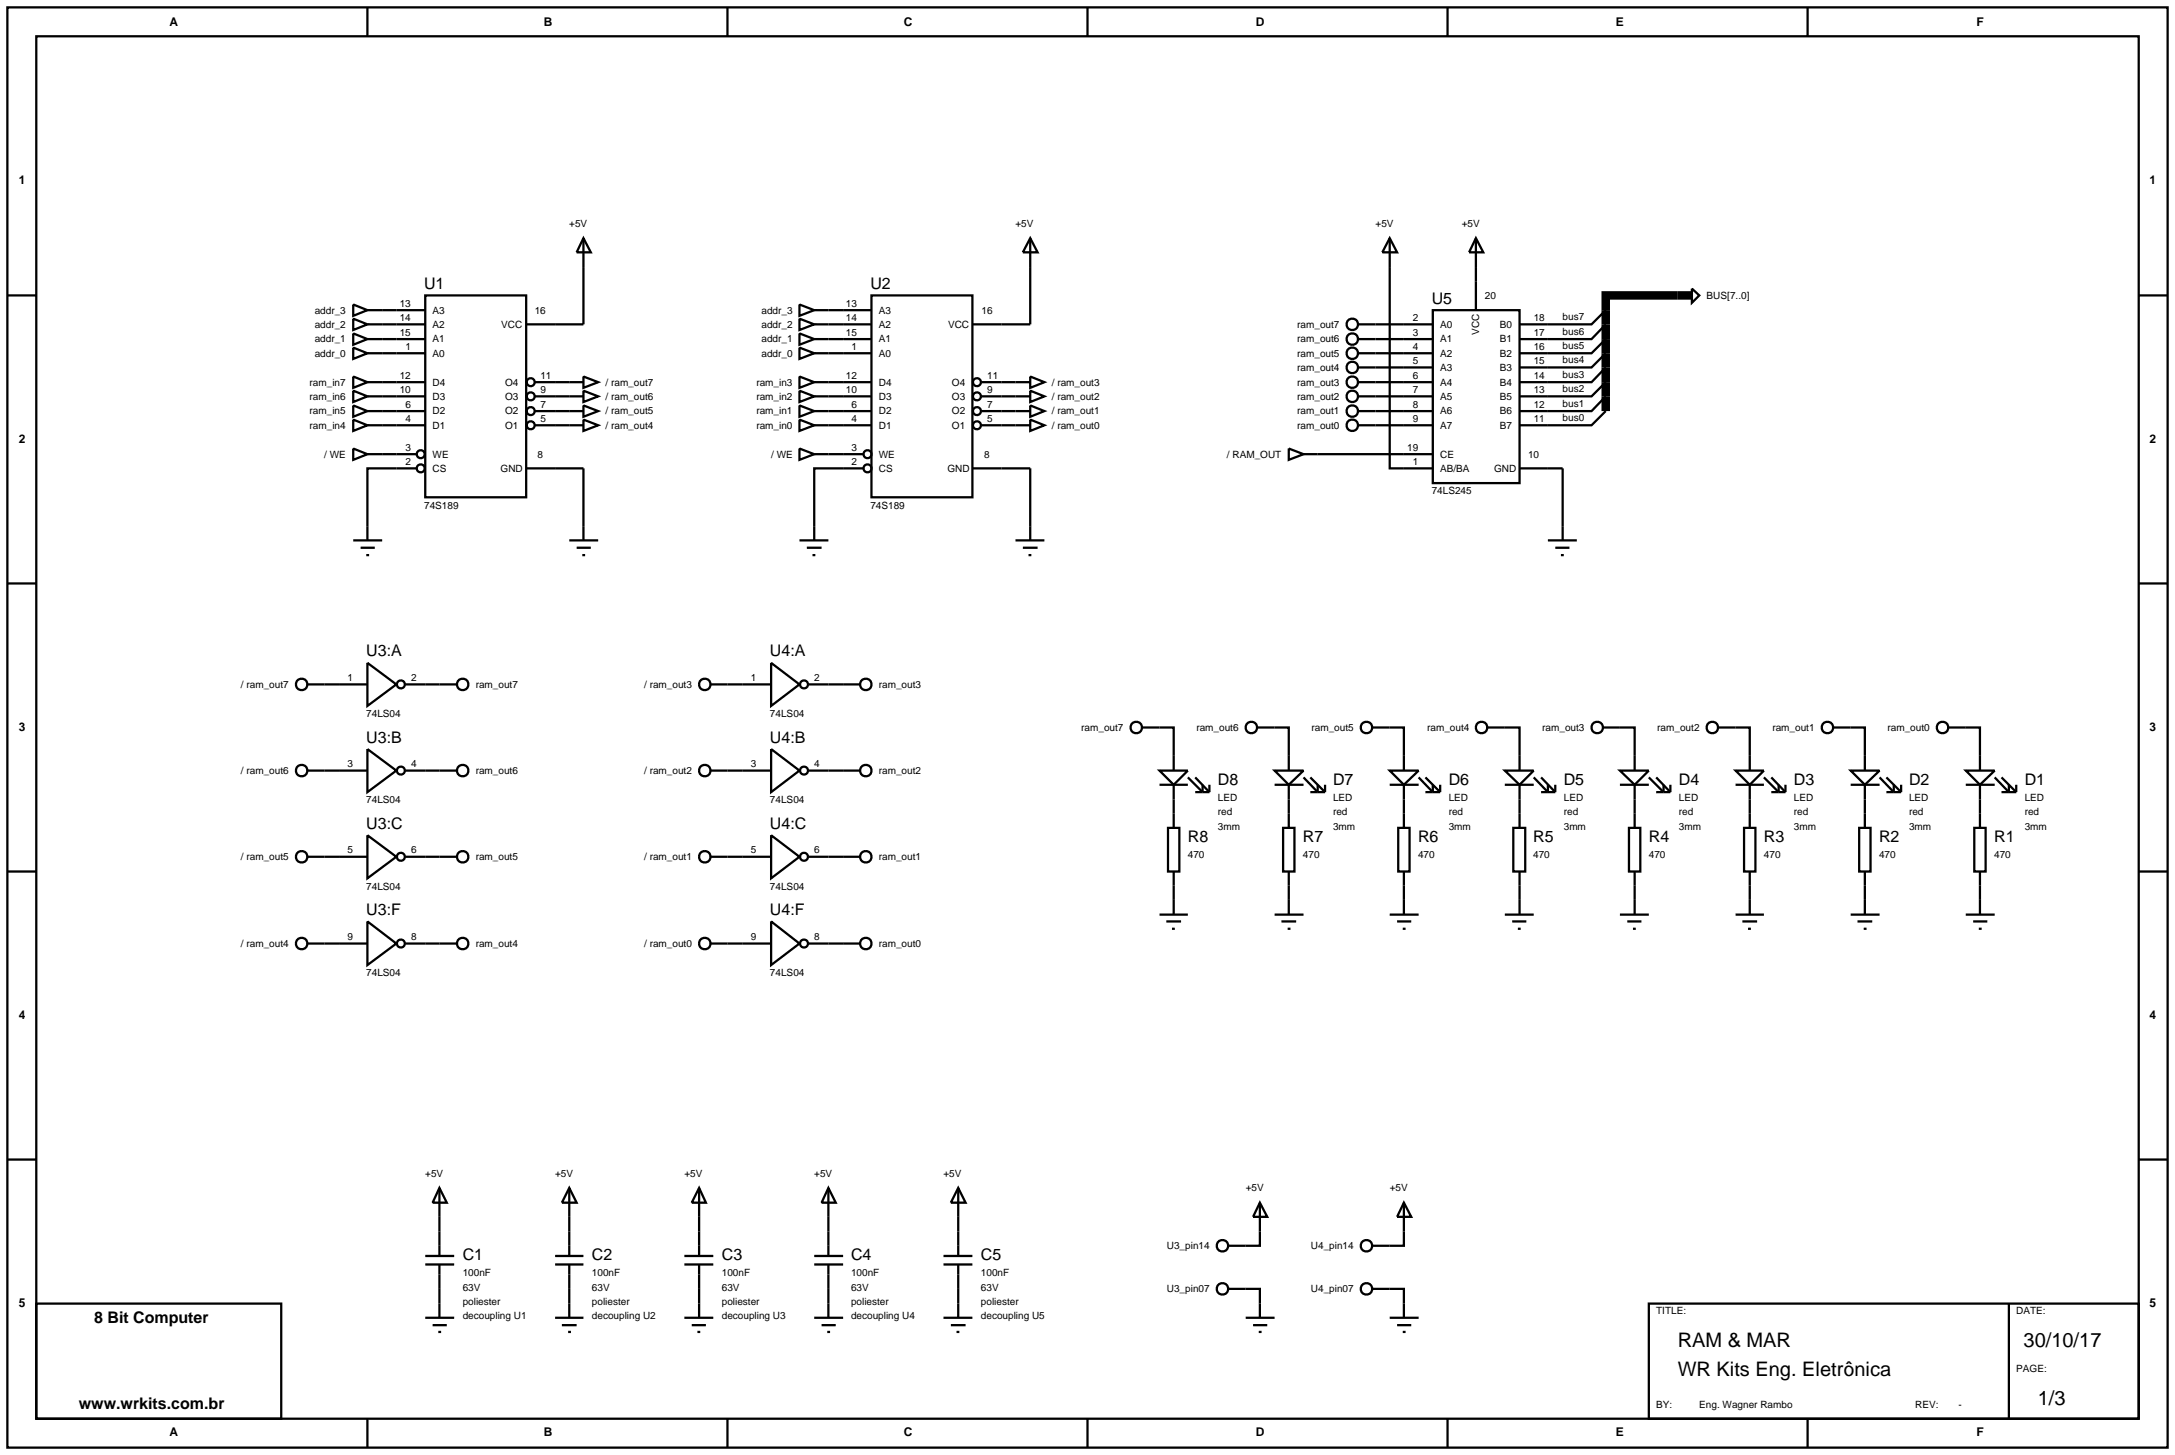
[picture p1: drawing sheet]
<svg xmlns="http://www.w3.org/2000/svg" width="384mm" height="257mm" viewBox="0 0 384 257" stroke-linecap="round" stroke-linejoin="round" font-family="sans-serif">
<g fill="none" stroke="#000" stroke-width=".4">
<path d="M1.3 1.3h381v254h-381zM6.4 6.4h370.8v243.8h-370.8zM64.8 1.3v5.1M128.3 1.3v5.1M191.8 1.3v5.1M255.3 1.3v5.1M318.8 1.3v5.1M1.3 52.1h5.1M62.3 53.7l2.5 1-2.5 1zM62.3 56.2l2.5 1-2.5 1zM62.3 58.8l2.5 1-2.5 1zM64.8 54.7h10.2"/>
<path d="M64.8 57.2h10.2M64.8 59.8h10.2M75 52.1h17.8v35.6h-17.8zM102.9 42l1.3 2.5h-2.5zM102.9 42v15.2h-10.1M141 53.7l2.6 1-2.6 1zM141 56.2l2.6 1-2.6 1zM141 58.8l2.6 1-2.6 1zM143.6 54.7h10.1M143.6 57.2h10.1M143.6 59.8h10.1M153.7 52.1h17.8v35.6h-17.8z"/>
<path d="M181.7 42l1.3 2.5h-2.6zM181.7 42v15.2h-10.2M239.5 57.2h13.2M239.5 59.8h13.2M245.1 42v40.6h7.6M245.1 42l1.3 2.5h-2.6zM252.7 54.7h15.3v30.5h-15.3zM260.3 42l1.3 2.5h-2.5zM260.3 42v12.7M283.2 59.8l-2.5 2.5h-12.7M283.2 57.2l-2.5 2.6h-12.7M283.2 54.7l-2.5 2.5h-12.7"/>
<path d="M298.4 50.9l1.3 1.2-1.3 1.3zM377.2 52.1h5.1M62.3 61.3l2.5 1-2.5 1zM62.3 66.4l2.5 1-2.5 1zM62.3 68.9l2.5 1-2.5 1zM62.3 71.5l2.5 1-2.5 1zM62.3 74l2.5 1-2.5 1zM62.3 79.1l2.5 1-2.5 1zM64.8 67.4h10.2M64.8 69.9h10.2M64.8 72.5h10.2M64.8 75h10.2"/>
<path d="M64.8 62.3h10.2M94.3 67.4h8.6M94.3 69.9h8.6M94.3 72.5h8.6M94.3 75h8.6M102.9 66.4l2.6 1-2.6 1zM102.9 68.9l2.6 1-2.6 1zM102.9 71.5l2.6 1-2.6 1zM102.9 74l2.6 1-2.6 1zM141 61.3l2.6 1-2.6 1zM141 66.4l2.6 1-2.6 1zM141 68.9l2.6 1-2.6 1z"/>
<path d="M141 71.5l2.6 1-2.6 1zM141 74l2.6 1-2.6 1zM141 79.1l2.6 1-2.6 1zM143.6 67.4h10.1M143.6 69.9h10.1M143.6 72.5h10.1M143.6 75h10.1M143.6 62.3h10.1M173.1 67.4h8.6M173.1 69.9h8.6M173.1 72.5h8.6M173.1 75h8.6"/>
<path d="M181.7 66.4l2.5 1-2.5 1zM181.7 68.9l2.5 1-2.5 1zM181.7 71.5l2.5 1-2.5 1zM181.7 74l2.5 1-2.5 1zM227.3 79.1l2.6 1-2.6 1zM239.5 67.4h13.2M239.5 69.9h13.2M239.5 72.5h13.2M239.5 75h13.2M239.5 62.3h13.2M239.5 64.8h13.2M283.2 72.5l-2.5 2.5h-12.7"/>
<path d="M283.2 69.9l-2.5 2.6h-12.7M283.2 67.4l-2.5 2.5h-12.7M283.2 64.8l-2.5 2.6h-12.7M283.2 62.3l-2.5 2.5h-12.7M62.3 95.3h5.1M63.6 96.6h2.5M64.6 97.9h.5M64.8 80.1h8.7M73.5 82.6h-8.7v12.7M92.8 82.6h10.1v12.7M100.4 95.3h5.1M101.7 96.6h2.5"/>
<path d="M102.7 97.9h.5M141 95.3h5.1M142.3 96.6h2.6M143.3 97.9h.5M143.6 80.1h8.6M152.2 82.6h-8.6v12.7M171.5 82.6h10.2v12.7M179.1 95.3h5.1M180.4 96.6h2.6M181.4 97.9h.5M229.9 80.1h22.8M268 82.6h7.6v12.7"/>
<path d="M273 95.3h5.1M274.3 96.6h2.5M275.3 97.9h.5M1.3 102.9h5.1M64.8 116.9l5.1 3.8-5.1 3.8zM136 116.9l5 3.8-5 3.8zM377.2 102.9h5.1M54.2 120.7h10.6M54.2 135.9h10.6M64.8 132.1l5.1 3.8-5.1 3.8zM71.5 120.7h9.1M71.5 135.9h9.1"/>
<path d="M125.3 120.7h10.7M125.3 135.9h10.7M136 132.1l5 3.8-5 3.8zM142.6 120.7h9.1M142.6 135.9h9.1M201.4 128.3h5.6v7.6M204.5 135.9h5l-2.5 2.5zM204.5 138.4h5M207 138.4v7.6M209.5 137.1l2.6 2.6v-1.3M210.8 139.7h2.5M210.8 137.1l2.5 2.6"/>
<path d="M213.3 138.4v1.3M221.7 128.3h5.6v7.6M224.8 135.9h5.1l-2.6 2.5zM224.8 138.4h5.1M227.3 138.4v7.6M229.9 137.1l2.5 2.6v-1.3M231.1 139.7h2.6M231.1 137.1l2.6 2.6M233.7 138.4v1.3M242 128.3h5.6v7.6M245.1 135.9h5.1l-2.6 2.5zM245.1 138.4h5.1"/>
<path d="M247.6 138.4v7.6M250.2 137.1l2.5 2.6v-1.3M251.4 139.7h2.6M251.4 137.1l2.6 2.6M254 138.4v1.3M262.4 128.3h5.6v7.6M265.4 135.9h5.1l-2.5 2.5zM265.4 138.4h5.1M268 138.4v7.6M270.5 137.1l2.5 2.6v-1.3M271.8 139.7h2.5M271.8 137.1l2.5 2.6"/>
<path d="M274.3 138.4v1.3M282.7 128.3h5.6v7.6M285.7 135.9h5.1l-2.5 2.5zM285.7 138.4h5.1M288.3 138.4v7.6M290.8 137.1l2.6 2.6v-1.3M292.1 139.7h2.5M292.1 137.1l2.5 2.6M294.6 138.4v1.3M303 128.3h5.6v7.6M306.1 135.9h5l-2.5 2.5zM306.1 138.4h5"/>
<path d="M308.6 138.4v7.6M311.1 137.1l2.6 2.6v-1.3M312.4 139.7h2.5M312.4 137.1l2.5 2.6M314.9 138.4v1.3M323.3 128.3h5.6v7.6M326.4 135.9h5.1l-2.6 2.5zM326.4 138.4h5.1M328.9 138.4v7.6M331.5 137.1l2.5 2.6v-1.3M332.7 139.7h2.6M332.7 137.1l2.6 2.6"/>
<path d="M335.3 138.4v1.3M343.6 128.3h5.6v7.6M346.7 135.9h5.1l-2.6 2.5zM346.7 138.4h5.1M349.2 138.4v7.6M351.8 137.1l2.5 2.6v-1.3M353 137.1l2.6 2.6M353 139.7h2.6M355.6 138.4v1.3M1.3 153.7h5.1M54.2 151.1h10.6M64.8 147.3l5.1 3.8-5.1 3.8z"/>
<path d="M71.5 151.1h9.1M125.3 151.1h10.7M136 147.3l5 3.8-5 3.8zM142.6 151.1h9.1M206 146h2v7.7h-2zM207 153.7v7.6M226.3 146h2v7.7h-2zM227.3 153.7v7.6M246.6 146h2v7.7h-2zM247.6 153.7v7.6M266.9 146h2.1v7.7h-2.1zM268 153.7v7.6"/>
<path d="M287.3 146h2v7.7h-2zM288.3 153.7v7.6M307.6 146h2v7.7h-2zM308.6 153.7v7.6M327.9 146h2v7.7h-2zM328.9 153.7v7.6M348.2 146h2v7.7h-2zM349.2 153.7v7.6M377.2 153.7h5.1M54.2 166.4h10.6M64.8 162.5l5.1 3.9-5.1 3.8zM71.5 166.4h9.1"/>
<path d="M125.3 166.4h10.7M136 162.5l5 3.9-5 3.8zM142.6 166.4h9.1M204.5 161.3h5M205.7 162.5h2.6M206.7 163.8h.5M224.8 161.3h5.1M226 162.5h2.6M227.1 163.8h.5M245.1 161.3h5.1M246.4 162.5h2.5M247.4 163.8h.5"/>
<path d="M265.4 161.3h5.1M266.7 162.5h2.5M267.7 163.8h.5M285.7 161.3h5.1M287 162.5h2.5M288 163.8h.5M306.1 161.3h5M307.3 162.5h2.6M308.3 163.8h.5M326.4 161.3h5.1M327.6 162.5h2.6M328.7 163.8h.5"/>
<path d="M346.7 161.3h5.1M348 162.5h2.5M349 163.8h.5M1.3 204.5h5.1M77.5 209.5l1.3 2.6h-2.5zM77.5 209.5v12M100.4 209.5l1.3 2.6h-2.6zM100.4 209.5v12M123.3 209.5l1.2 2.6h-2.5zM123.3 209.5v12M146.1 209.5l1.3 2.6h-2.5zM146.1 209.5v12"/>
<path d="M169 209.5l1.3 2.6h-2.6zM169 209.5v12M222.2 212.1v7.6h-5.6M222.2 212.1l1.3 2.5h-2.5zM247.6 212.1v7.6h-5.6M247.6 212.1l1.3 2.5h-2.5zM377.2 204.5h5.1M6.4 229.9h43.2v20.3h-43.2zM75 223h5.1M75 221.5h5.1M75 232.4h5.1M76.3 233.7h2.5"/>
<path d="M77.3 234.9h.5M77.5 223v9.4M97.9 223h5M97.9 221.5h5M97.9 232.4h5M99.1 233.7h2.6M100.2 234.9h.5M100.4 223v9.4M120.7 223h5.1M120.7 221.5h5.1M120.7 232.4h5.1M122 233.7h2.5"/>
<path d="M123 234.9h.5M123.3 223v9.4M143.6 223h5.1M143.6 221.5h5.1M143.6 232.4h5.1M144.9 233.7h2.5M145.9 234.9h.5M146.1 223v9.4M166.4 223h5.1M166.4 221.5h5.1M166.4 232.4h5.1M167.7 233.7h2.6"/>
<path d="M168.7 234.9h.5M169 223v9.4M216.6 227.3h5.6v5.1M219.7 232.4h5.1M221 233.7h2.5M222 234.9h.5M242 227.3h5.6v5.1M245.1 232.4h5.1M246.4 233.7h2.5M247.4 234.9h.5M290.8 229.9h86.4v20.3h-86.4zM354.3 229.9v20.3"/>
<path d="M64.8 250.2v5.1M128.3 250.2v5.1M191.8 250.2v5.1M255.3 250.2v5.1M318.8 250.2v5.1"/>
<circle cx="238.5" cy="59.8" r="1.01"/>
<circle cx="238.5" cy="57.2" r="1.01"/>
<circle cx="93.6" cy="75" r=".7"/>
<circle cx="93.6" cy="69.9" r=".7"/>
<circle cx="93.6" cy="72.5" r=".7"/>
<circle cx="93.6" cy="67.4" r=".7"/>
<circle cx="172.3" cy="67.4" r=".7"/>
<circle cx="172.3" cy="75" r=".7"/>
<circle cx="172.3" cy="69.9" r=".7"/>
<circle cx="172.3" cy="72.5" r=".7"/>
<circle cx="238.5" cy="67.4" r="1.01"/>
<circle cx="238.5" cy="64.8" r="1.01"/>
<circle cx="238.5" cy="72.5" r="1.01"/>
<circle cx="238.5" cy="75" r="1.01"/>
<circle cx="238.5" cy="62.3" r="1.01"/>
<circle cx="238.5" cy="69.9" r="1.01"/>
<circle cx="74.2" cy="80.1" r=".7"/>
<circle cx="74.2" cy="82.6" r=".7"/>
<circle cx="153" cy="80.1" r=".7"/>
<circle cx="153" cy="82.6" r=".7"/>
<circle cx="53.2" cy="135.9" r="1.01"/>
<circle cx="53.2" cy="120.7" r="1.01"/>
<circle cx="70.7" cy="135.9" r=".7"/>
<circle cx="70.7" cy="120.7" r=".7"/>
<circle cx="81.6" cy="120.7" r="1.01"/>
<circle cx="81.6" cy="135.9" r="1.01"/>
<circle cx="124.3" cy="135.9" r="1.01"/>
<circle cx="124.3" cy="120.7" r="1.01"/>
<circle cx="141.8" cy="135.9" r=".7"/>
<circle cx="141.8" cy="120.7" r=".7"/>
<circle cx="152.7" cy="120.7" r="1.01"/>
<circle cx="152.7" cy="135.9" r="1.01"/>
<circle cx="200.4" cy="128.3" r="1.01"/>
<circle cx="220.7" cy="128.3" r="1.01"/>
<circle cx="241" cy="128.3" r="1.01"/>
<circle cx="261.3" cy="128.3" r="1.01"/>
<circle cx="281.7" cy="128.3" r="1.01"/>
<circle cx="302" cy="128.3" r="1.01"/>
<circle cx="322.3" cy="128.3" r="1.01"/>
<circle cx="342.6" cy="128.3" r="1.01"/>
<circle cx="53.2" cy="151.1" r="1.01"/>
<circle cx="70.7" cy="151.1" r=".7"/>
<circle cx="81.6" cy="151.1" r="1.01"/>
<circle cx="124.3" cy="151.1" r="1.01"/>
<circle cx="141.8" cy="151.1" r=".7"/>
<circle cx="152.7" cy="151.1" r="1.01"/>
<circle cx="53.2" cy="166.4" r="1.01"/>
<circle cx="70.7" cy="166.4" r=".7"/>
<circle cx="81.6" cy="166.4" r="1.01"/>
<circle cx="124.3" cy="166.4" r="1.01"/>
<circle cx="141.8" cy="166.4" r=".7"/>
<circle cx="152.7" cy="166.4" r="1.01"/>
<circle cx="215.6" cy="219.7" r="1.01"/>
<circle cx="241" cy="219.7" r="1.01"/>
<circle cx="215.6" cy="227.3" r="1.01"/>
<circle cx="241" cy="227.3" r="1.01"/>
</g>
<path d="M298.4 52.1h-15.2v20.4" fill="none" stroke="#000" stroke-width="1.5" stroke-linecap="butt"/>
<g font-size="3.5">
<text x="295.9" y="237.6">RAM &amp; MAR</text>
<text x="356.9" y="237.6">30/10/17</text>
<text x="295.9" y="242.7">WR Kits Eng. Eletrônica</text>
<text x="359.4" y="247.8">1/3</text>
</g>
<g font-size="2.8">
<text x="74.8" y="51">U1</text>
<text x="153.5" y="51">U2</text>
<text x="252.5" y="53.6">U5</text>
<text x="64.6" y="115.8">U3:A</text>
<text x="135.8" y="115.8">U4:A</text>
<text x="64.6" y="131">U3:B</text>
<text x="135.8" y="131">U4:B</text>
<text x="214.8" y="138.5">D8</text>
<text x="235.1" y="138.5">D7</text>
<text x="255.5" y="138.5">D6</text>
<text x="275.8" y="138.5">D5</text>
<text x="296.1" y="138.5">D4</text>
<text x="316.4" y="138.5">D3</text>
<text x="336.7" y="138.5">D2</text>
<text x="357.1" y="138.5">D1</text>
<text x="64.6" y="146.2">U3:C</text>
<text x="135.8" y="146.2">U4:C</text>
<text x="209.5" y="148.6">R8</text>
<text x="229.8" y="148.6">R7</text>
<text x="250.1" y="148.6">R6</text>
<text x="270.4" y="148.6">R5</text>
<text x="290.8" y="148.6">R4</text>
<text x="311.1" y="148.6">R3</text>
<text x="331.4" y="148.6">R2</text>
<text x="351.7" y="148.6">R1</text>
<text x="64.6" y="161.4">U3:F</text>
<text x="135.8" y="161.4">U4:F</text>
<text x="81.6" y="222.3">C1</text>
<text x="104.4" y="222.3">C2</text>
<text x="127.3" y="222.3">C3</text>
<text x="150.1" y="222.3">C4</text>
<text x="173" y="222.3">C5</text>
<text x="16.6" y="233.3">8 Bit Computer</text>
<text x="13.9" y="248.5">www.wrkits.com.br</text>
</g>
<g font-size="2.1">
<text x="29.9" y="4.5">A</text>
<text x="95.9" y="4.5">B</text>
<text x="159.4" y="4.5">C</text>
<text x="221.5" y="4.5">D</text>
<text x="285" y="4.5">E</text>
<text x="348.6" y="4.5">F</text>
<text x="3.3" y="32.4">1</text>
<text x="379.1" y="32.4">1</text>
<text x="3.3" y="78.1">2</text>
<text x="379.1" y="78.1">2</text>
<text x="3.3" y="128.9">3</text>
<text x="379.1" y="128.9">3</text>
<text x="3.3" y="179.7">4</text>
<text x="379.1" y="179.7">4</text>
<text x="3.3" y="230.5">5</text>
<text x="379.1" y="230.5">5</text>
<text x="29.9" y="253.3">A</text>
<text x="95.9" y="253.3">B</text>
<text x="159.4" y="253.3">C</text>
<text x="221.5" y="253.3">D</text>
<text x="285" y="253.3">E</text>
<text x="348.6" y="253.3">F</text>
</g>
<g font-size="1.8">
<text x="100.4" y="40">+5V</text>
<text x="179.1" y="40">+5V</text>
<text x="242.6" y="40">+5V</text>
<text x="257.8" y="40">+5V</text>
<text x="261.9" y="52.7">20</text>
<text x="301" y="52.7">BUS[7..0]</text>
<text x="55.5" y="55.3">addr_3</text>
<text x="55.5" y="57.8">addr_2</text>
<text x="70.5" y="59.2">15</text>
<text x="70.5" y="56.6">14</text>
<text x="70.5" y="54.1">13</text>
<text x="76.3" y="57.8">A2</text>
<text x="76.3" y="55.3">A3</text>
<text x="88.4" y="57.8">VCC</text>
<text x="94.3" y="55.3">16</text>
<text x="134.3" y="55.3">addr_3</text>
<text x="134.3" y="57.8">addr_2</text>
<text x="149.2" y="59.2">15</text>
<text x="149.2" y="56.6">14</text>
<text x="149.2" y="54.1">13</text>
<text x="155" y="57.8">A2</text>
<text x="155" y="55.3">A3</text>
<text x="167.2" y="57.8">VCC</text>
<text x="173.1" y="55.3">16</text>
<text x="228.8" y="57.8">ram_out7</text>
<text x="249.2" y="56.6">2</text>
<text x="249.2" y="59.2">3</text>
<text x="254" y="57.8">A0</text>
<text x="260.9" y="59" transform="rotate(-90 260.9 59)">VCC</text>
<text x="264.5" y="57.8">B0</text>
<text x="270.5" y="56.6">18</text>
<text x="270.5" y="59.2">17</text>
<text x="275.6" y="59">bus6</text>
<text x="275.6" y="56.4">bus7</text>
<text x="55.5" y="60.4">addr_1</text>
<text x="55.5" y="62.9">addr_0</text>
<text x="71.5" y="61.7">1</text>
<text x="76.3" y="62.9">A0</text>
<text x="76.3" y="60.4">A1</text>
<text x="134.3" y="60.4">addr_1</text>
<text x="134.3" y="62.9">addr_0</text>
<text x="150.2" y="61.7">1</text>
<text x="155" y="62.9">A0</text>
<text x="155" y="60.4">A1</text>
<text x="228.8" y="65.4">ram_out4</text>
<text x="228.8" y="62.9">ram_out5</text>
<text x="228.8" y="60.4">ram_out6</text>
<text x="249.2" y="61.7">4</text>
<text x="249.2" y="64.2">5</text>
<text x="254" y="60.4">A1</text>
<text x="254" y="62.9">A2</text>
<text x="254" y="65.4">A3</text>
<text x="264.5" y="60.4">B1</text>
<text x="264.5" y="62.9">B2</text>
<text x="264.5" y="65.4">B3</text>
<text x="270.5" y="61.7">16</text>
<text x="270.5" y="64.2">15</text>
<text x="275.6" y="64">bus4</text>
<text x="275.6" y="61.5">bus5</text>
<text x="54.6" y="68">ram_in7</text>
<text x="54.6" y="70.5">ram_in6</text>
<text x="70.5" y="66.8">12</text>
<text x="70.5" y="69.3">10</text>
<text x="71.5" y="71.9">6</text>
<text x="76.3" y="68">D4</text>
<text x="76.3" y="70.5">D3</text>
<text x="89.1" y="68">O4</text>
<text x="89.1" y="70.5">O3</text>
<text x="95.3" y="66.8">11</text>
<text x="95.3" y="69.3">9</text>
<text x="95.3" y="71.9">7</text>
<text x="106.8" y="68">/ ram_out7</text>
<text x="106.8" y="70.5">/ ram_out6</text>
<text x="133.4" y="68">ram_in3</text>
<text x="133.4" y="70.5">ram_in2</text>
<text x="149.2" y="66.8">12</text>
<text x="149.2" y="69.3">10</text>
<text x="150.2" y="71.9">6</text>
<text x="155" y="68">D4</text>
<text x="155" y="70.5">D3</text>
<text x="167.9" y="68">O4</text>
<text x="167.9" y="70.5">O3</text>
<text x="174.1" y="66.8">11</text>
<text x="174.1" y="69.3">9</text>
<text x="174.1" y="71.9">7</text>
<text x="185.5" y="68">/ ram_out3</text>
<text x="185.5" y="70.5">/ ram_out2</text>
<text x="228.8" y="70.5">ram_out2</text>
<text x="228.8" y="68">ram_out3</text>
<text x="249.2" y="66.8">6</text>
<text x="249.2" y="69.3">7</text>
<text x="249.2" y="71.9">8</text>
<text x="254" y="68">A4</text>
<text x="254" y="70.5">A5</text>
<text x="264.5" y="68">B4</text>
<text x="264.5" y="70.5">B5</text>
<text x="270.5" y="66.8">14</text>
<text x="270.5" y="69.3">13</text>
<text x="270.5" y="71.9">12</text>
<text x="275.6" y="71.7">bus1</text>
<text x="275.6" y="69.1">bus2</text>
<text x="275.6" y="66.6">bus3</text>
<text x="54.6" y="73.1">ram_in5</text>
<text x="54.6" y="75.6">ram_in4</text>
<text x="71.5" y="74.4">4</text>
<text x="76.3" y="73.1">D2</text>
<text x="76.3" y="75.6">D1</text>
<text x="89.1" y="73.1">O2</text>
<text x="89.1" y="75.6">O1</text>
<text x="95.3" y="74.4">5</text>
<text x="106.8" y="73.1">/ ram_out5</text>
<text x="106.8" y="75.6">/ ram_out4</text>
<text x="133.4" y="73.1">ram_in1</text>
<text x="133.4" y="75.6">ram_in0</text>
<text x="150.2" y="74.4">4</text>
<text x="155" y="73.1">D2</text>
<text x="155" y="75.6">D1</text>
<text x="167.9" y="73.1">O2</text>
<text x="167.9" y="75.6">O1</text>
<text x="174.1" y="74.4">5</text>
<text x="185.5" y="73.1">/ ram_out1</text>
<text x="185.5" y="75.6">/ ram_out0</text>
<text x="228.8" y="75.6">ram_out0</text>
<text x="228.8" y="73.1">ram_out1</text>
<text x="249.2" y="74.4">9</text>
<text x="254" y="73.1">A6</text>
<text x="254" y="75.6">A7</text>
<text x="264.5" y="73.1">B6</text>
<text x="264.5" y="75.6">B7</text>
<text x="270.5" y="74.4">11</text>
<text x="275.6" y="74.2">bus0</text>
<text x="57.2" y="80.7">/ WE</text>
<text x="71.5" y="79.5">3</text>
<text x="71.5" y="82">2</text>
<text x="76.3" y="80.7">WE</text>
<text x="76.3" y="83.2">CS</text>
<text x="88.3" y="83.2">GND</text>
<text x="94.8" y="80.7">8</text>
<text x="136" y="80.7">/ WE</text>
<text x="150.2" y="79.5">3</text>
<text x="150.2" y="82">2</text>
<text x="155" y="80.7">WE</text>
<text x="155" y="83.2">CS</text>
<text x="167.1" y="83.2">GND</text>
<text x="173.6" y="80.7">8</text>
<text x="216.4" y="80.7">/ RAM_OUT</text>
<text x="248.2" y="79.5">19</text>
<text x="249.2" y="82">1</text>
<text x="254" y="80.7">CE</text>
<text x="254" y="83.2">AB/BA</text>
<text x="263.5" y="83.2">GND</text>
<text x="269.5" y="80.7">10</text>
<text x="74.8" y="89.7">74S189</text>
<text x="153.5" y="89.7">74S189</text>
<text x="252.5" y="87.2">74LS245</text>
<text x="42.5" y="121.3">/ ram_out7</text>
<text x="61.3" y="120.1">1</text>
<text x="72.5" y="120.1">2</text>
<text x="83.9" y="121.3">ram_out7</text>
<text x="113.6" y="121.3">/ ram_out3</text>
<text x="132.4" y="120.1">1</text>
<text x="143.6" y="120.1">2</text>
<text x="155" y="121.3">ram_out3</text>
<text x="64.6" y="126.5">74LS04</text>
<text x="135.8" y="126.5">74LS04</text>
<text x="190.7" y="128.9">ram_out7</text>
<text x="211" y="128.9">ram_out6</text>
<text x="231.3" y="128.9">ram_out5</text>
<text x="251.7" y="128.9">ram_out4</text>
<text x="272" y="128.9">ram_out3</text>
<text x="292.3" y="128.9">ram_out2</text>
<text x="312.6" y="128.9">ram_out1</text>
<text x="332.9" y="128.9">ram_out0</text>
<text x="42.5" y="136.5">/ ram_out6</text>
<text x="61.3" y="135.3">3</text>
<text x="72.5" y="135.3">4</text>
<text x="83.9" y="136.5">ram_out6</text>
<text x="113.6" y="136.5">/ ram_out2</text>
<text x="132.4" y="135.3">3</text>
<text x="143.6" y="135.3">4</text>
<text x="155" y="136.5">ram_out2</text>
<text x="64.6" y="141.7">74LS04</text>
<text x="135.8" y="141.7">74LS04</text>
<text x="214.8" y="141.3">LED</text>
<text x="214.8" y="143.8">red</text>
<text x="235.1" y="141.3">LED</text>
<text x="235.1" y="143.8">red</text>
<text x="255.5" y="141.3">LED</text>
<text x="255.5" y="143.8">red</text>
<text x="275.8" y="141.3">LED</text>
<text x="275.8" y="143.8">red</text>
<text x="296.1" y="141.3">LED</text>
<text x="296.1" y="143.8">red</text>
<text x="316.4" y="141.3">LED</text>
<text x="316.4" y="143.8">red</text>
<text x="336.7" y="141.3">LED</text>
<text x="336.7" y="143.8">red</text>
<text x="357.1" y="141.3">LED</text>
<text x="357.1" y="143.8">red</text>
<text x="214.8" y="146.4">3mm</text>
<text x="235.1" y="146.4">3mm</text>
<text x="255.5" y="146.4">3mm</text>
<text x="275.8" y="146.4">3mm</text>
<text x="296.1" y="146.4">3mm</text>
<text x="316.4" y="146.4">3mm</text>
<text x="336.7" y="146.4">3mm</text>
<text x="357.1" y="146.4">3mm</text>
<text x="42.5" y="151.7">/ ram_out5</text>
<text x="61.3" y="150.5">5</text>
<text x="72.5" y="150.5">6</text>
<text x="83.9" y="151.7">ram_out5</text>
<text x="113.6" y="151.7">/ ram_out1</text>
<text x="132.4" y="150.5">5</text>
<text x="143.6" y="150.5">6</text>
<text x="155" y="151.7">ram_out1</text>
<text x="209.5" y="151.4">470</text>
<text x="229.8" y="151.4">470</text>
<text x="250.1" y="151.4">470</text>
<text x="270.4" y="151.4">470</text>
<text x="290.8" y="151.4">470</text>
<text x="311.1" y="151.4">470</text>
<text x="331.4" y="151.4">470</text>
<text x="351.7" y="151.4">470</text>
<text x="64.6" y="156.9">74LS04</text>
<text x="135.8" y="156.9">74LS04</text>
<text x="42.5" y="167">/ ram_out4</text>
<text x="61.3" y="165.8">9</text>
<text x="72.5" y="165.8">8</text>
<text x="83.9" y="167">ram_out4</text>
<text x="113.6" y="167">/ ram_out0</text>
<text x="132.4" y="165.8">9</text>
<text x="143.6" y="165.8">8</text>
<text x="155" y="167">ram_out0</text>
<text x="64.6" y="172.2">74LS04</text>
<text x="135.8" y="172.2">74LS04</text>
<text x="75" y="207.6">+5V</text>
<text x="97.9" y="207.6">+5V</text>
<text x="120.7" y="207.6">+5V</text>
<text x="143.6" y="207.6">+5V</text>
<text x="166.4" y="207.6">+5V</text>
<text x="219.7" y="210.1">+5V</text>
<text x="245.1" y="210.1">+5V</text>
<text x="205.8" y="220.3">U3_pin14</text>
<text x="231.2" y="220.3">U4_pin14</text>
<text x="81.6" y="225.1">100nF</text>
<text x="81.6" y="227.6">63V</text>
<text x="104.4" y="225.1">100nF</text>
<text x="104.4" y="227.6">63V</text>
<text x="127.3" y="225.1">100nF</text>
<text x="127.3" y="227.6">63V</text>
<text x="150.1" y="225.1">100nF</text>
<text x="150.1" y="227.6">63V</text>
<text x="173" y="225.1">100nF</text>
<text x="173" y="227.6">63V</text>
<text x="205.8" y="227.9">U3_pin07</text>
<text x="231.2" y="227.9">U4_pin07</text>
<text x="81.6" y="230.2">poliester</text>
<text x="81.6" y="232.7">decoupling U1</text>
<text x="104.4" y="230.2">poliester</text>
<text x="104.4" y="232.7">decoupling U2</text>
<text x="127.3" y="230.2">poliester</text>
<text x="127.3" y="232.7">decoupling U3</text>
<text x="150.1" y="230.2">poliester</text>
<text x="150.1" y="232.7">decoupling U4</text>
<text x="173" y="230.2">poliester</text>
<text x="173" y="232.7">decoupling U5</text>
<text x="292.1" y="231.8">TITLE:</text>
<text x="355.6" y="231.8">DATE:</text>
<text x="355.6" y="242">PAGE:</text>
<text x="292.1" y="248.3">BY:</text>
<text x="299.7" y="248.3">Eng. Wagner Rambo</text>
<text x="337.8" y="248.3">REV:</text>
<text x="345.4" y="248.3">-</text>
</g>
</svg>
